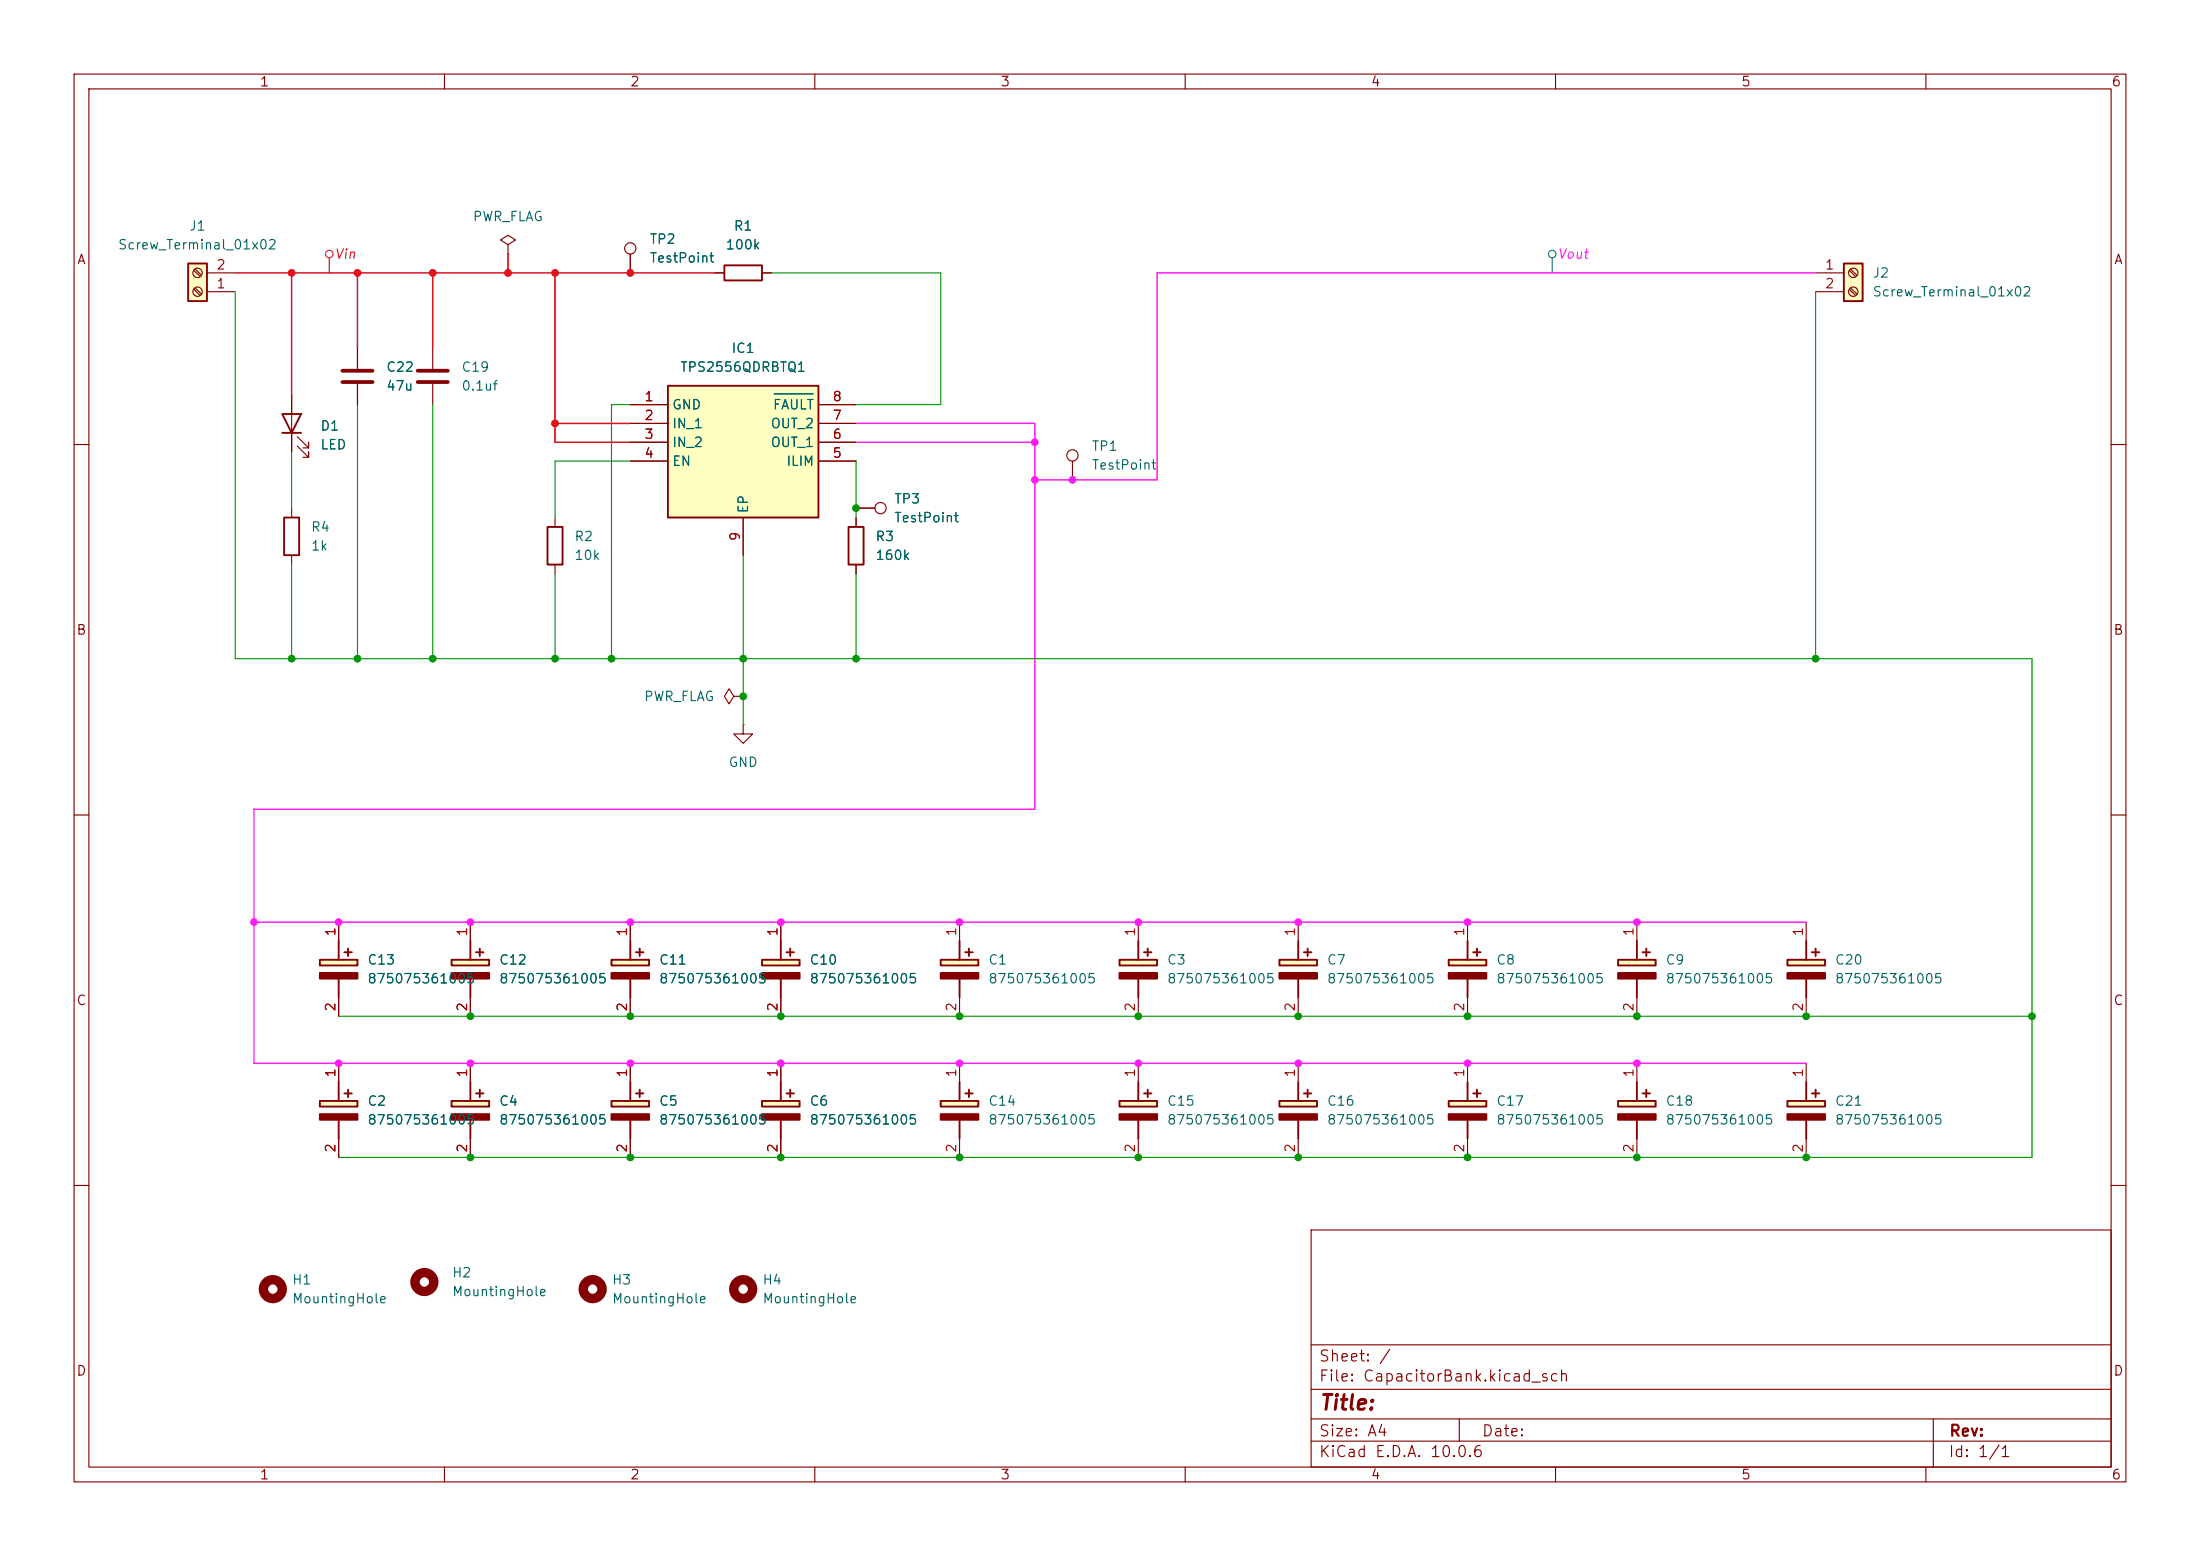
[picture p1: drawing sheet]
<svg xmlns="http://www.w3.org/2000/svg" width="297mm" height="210mm" viewBox="0 0 297 210" stroke-linecap="round" stroke-linejoin="round" font-family="sans-serif">
<g fill="none" stroke="#840000" stroke-width=".15">
<path d="M10 10h277v190h-277zM12 12h273v186h-273zM60 10v2M110 10v2M160 10v2M210 10v2M260 10v2M10 60h2M74.9 69.9v1.2M74.9 76.2v1.3M285 60h2M10 110h2"/>
<path d="M285 110h2M10 160h2M177 166h108v32h-108zM285 160h2M60 198v2M110 198v2M160 198v2M177 194.5h108M177 191.5h108M177 187.5h108M177 181.5h108M197 191.5v3"/>
<path d="M210 198v2M260 198v2M261 191.5v6.5"/>
</g>
<path d="M73.9 71.1h2v5.1h-2z" fill="none" stroke="#840000" stroke-width=".25"/>
<circle cx="80" cy="174" r="1.27" fill="none" stroke="#840000" stroke-width="1.3"/>
<path d="M241.3 129.5h5.1v.8h-5.1z" fill="#ffffc2"/>
<path d="M241.3 129.5h5.1v.8h-5.1zM243.8 127v2.5M243.8 132.1v2.5M244.6 128.5h1M245.1 128v1" fill="none" stroke="#840000" stroke-width=".25"/>
<path d="M241.3 131.3h5.1v.8h-5.1z" fill="#840000" stroke="#840000" stroke-width=".25"/>
<path d="M243.8 124.5v2.5M243.8 134.6v2.6" fill="none" stroke="#840000" stroke-width=".15"/>
<path d="M248.9 35.6h2.6v5h-2.6z" fill="#ffffc2"/>
<path d="M248.9 35.6h2.6v5h-2.6z" fill="none" stroke="#840000" stroke-width=".25"/>
<g fill="none" stroke="#840000" stroke-width=".15">
<path d="M245.1 36.8h3.8M245.1 39.4h3.8M249.7 36.5l.8 .8M249.7 39l.8 .9M249.8 36.3l.9 .9M249.8 38.9l.9 .8"/>
<circle cx="250.2" cy="39.4" r=".63"/>
<circle cx="250.2" cy="36.8" r=".63"/>
</g>
<circle cx="100.3" cy="174" r="1.27" fill="none" stroke="#840000" stroke-width="1.3"/>
<path d="M82.5 148.6h5.1v.8h-5.1z" fill="#ffffc2"/>
<path d="M82.5 148.6h5.1v.8h-5.1zM85.1 146.1v2.5M85.1 151.1v2.6M85.9 147.6h1M86.4 147.1v1" fill="none" stroke="#840000" stroke-width=".25"/>
<path d="M82.5 150.4h5.1v.7h-5.1z" fill="#840000" stroke="#840000" stroke-width=".25"/>
<path d="M85.1 143.5v2.6M85.1 153.7v2.5" fill="none" stroke="#840000" stroke-width=".15"/>
<path d="M102.9 148.6h5v.8h-5z" fill="#ffffc2"/>
<path d="M102.9 148.6h5v.8h-5zM105.4 146.1v2.5M105.4 151.1v2.6M106.2 147.6h1M106.7 147.1v1" fill="none" stroke="#840000" stroke-width=".25"/>
<path d="M102.9 150.4h5v.7h-5z" fill="#840000" stroke="#840000" stroke-width=".25"/>
<path d="M105.4 143.5v2.6M105.4 153.7v2.5" fill="none" stroke="#840000" stroke-width=".15"/>
<path d="M102.9 129.5h5v.8h-5z" fill="#ffffc2"/>
<path d="M102.9 129.5h5v.8h-5zM105.4 127v2.5M105.4 132.1v2.5M106.2 128.5h1M106.7 128v1" fill="none" stroke="#840000" stroke-width=".25"/>
<path d="M102.9 131.3h5v.8h-5z" fill="#840000" stroke="#840000" stroke-width=".25"/>
<path d="M105.4 124.5v2.5M105.4 134.6v2.6" fill="none" stroke="#840000" stroke-width=".15"/>
<path d="M43.2 129.5h5.1v.8h-5.1z" fill="#ffffc2"/>
<path d="M43.2 129.5h5.1v.8h-5.1zM45.7 127v2.5M45.7 132.1v2.5M46.5 128.5h1M47 128v1" fill="none" stroke="#840000" stroke-width=".25"/>
<path d="M43.2 131.3h5.1v.8h-5.1z" fill="#840000" stroke="#840000" stroke-width=".25"/>
<path d="M45.7 124.5v2.5M45.7 134.6v2.6" fill="none" stroke="#840000" stroke-width=".15"/>
<path d="M241.3 148.6h5.1v.8h-5.1z" fill="#ffffc2"/>
<path d="M241.3 148.6h5.1v.8h-5.1zM243.8 146.1v2.5M243.8 151.1v2.6M244.6 147.6h1M245.1 147.1v1" fill="none" stroke="#840000" stroke-width=".25"/>
<path d="M241.3 150.4h5.1v.7h-5.1z" fill="#840000" stroke="#840000" stroke-width=".25"/>
<path d="M243.8 143.5v2.6M243.8 153.7v2.5" fill="none" stroke="#840000" stroke-width=".15"/>
<path d="M43.2 148.6h5.1v.8h-5.1z" fill="#ffffc2"/>
<path d="M43.2 148.6h5.1v.8h-5.1zM45.7 146.1v2.5M45.7 151.1v2.6M46.5 147.6h1M47 147.1v1" fill="none" stroke="#840000" stroke-width=".25"/>
<path d="M43.2 150.4h5.1v.7h-5.1z" fill="#840000" stroke="#840000" stroke-width=".25"/>
<path d="M45.7 143.5v2.6M45.7 153.7v2.5" fill="none" stroke="#840000" stroke-width=".15"/>
<path d="M61 129.5h5v.8h-5z" fill="#ffffc2"/>
<path d="M61 129.5h5v.8h-5zM63.5 127v2.5M63.5 132.1v2.5M64.3 128.5h1M64.8 128v1" fill="none" stroke="#840000" stroke-width=".25"/>
<path d="M61 131.3h5v.8h-5z" fill="#840000" stroke="#840000" stroke-width=".25"/>
<path d="M63.5 124.5v2.5M63.5 134.6v2.6" fill="none" stroke="#840000" stroke-width=".15"/>
<path d="M218.4 129.5h5.1v.8h-5.1z" fill="#ffffc2"/>
<path d="M218.4 129.5h5.1v.8h-5.1zM221 127v2.5M221 132.1v2.5M221.7 128.5h1.1M222.2 128v1" fill="none" stroke="#840000" stroke-width=".25"/>
<path d="M218.4 131.3h5.1v.8h-5.1z" fill="#840000" stroke="#840000" stroke-width=".25"/>
<path d="M221 124.5v2.5M221 134.6v2.6" fill="none" stroke="#840000" stroke-width=".15"/>
<path d="M61 148.6h5v.8h-5z" fill="#ffffc2"/>
<path d="M61 148.6h5v.8h-5zM63.5 146.1v2.5M63.5 151.1v2.6M64.3 147.6h1M64.8 147.1v1" fill="none" stroke="#840000" stroke-width=".25"/>
<path d="M61 150.4h5v.7h-5z" fill="#840000" stroke="#840000" stroke-width=".25"/>
<path d="M63.5 143.5v2.6M63.5 153.7v2.5" fill="none" stroke="#840000" stroke-width=".15"/>
<circle cx="36.8" cy="174" r="1.27" fill="none" stroke="#840000" stroke-width="1.3"/>
<path d="M218.4 148.6h5.1v.8h-5.1z" fill="#ffffc2"/>
<path d="M218.4 148.6h5.1v.8h-5.1zM221 146.1v2.5M221 151.1v2.6M221.7 147.6h1.1M222.2 147.1v1" fill="none" stroke="#840000" stroke-width=".25"/>
<path d="M218.4 150.4h5.1v.7h-5.1z" fill="#840000" stroke="#840000" stroke-width=".25"/>
<path d="M68.6 33l1-.6-1-.6-1 .6 1 .6v1.3M68.6 34.3h.1M221 143.5v2.6M221 153.7v2.5" fill="none" stroke="#840000" stroke-width=".15"/>
<circle cx="57.3" cy="173" r="1.27" fill="none" stroke="#840000" stroke-width="1.3"/>
<path d="M82.5 129.5h5.1v.8h-5.1z" fill="#ffffc2"/>
<path d="M38.1 55.9h2.5l-1.2 2.5zM38.1 58.4h2.5M38.4 69.9h2v5h-2zM82.5 129.5h5.1v.8h-5.1zM85.1 127v2.5M85.1 132.1v2.5M85.9 128.5h1M86.4 128v1" fill="none" stroke="#840000" stroke-width=".25"/>
<path d="M82.5 131.3h5.1v.8h-5.1z" fill="#840000" stroke="#840000" stroke-width=".25"/>
<path d="M39.4 53.3v7.7M40.1 58.9l1.6 1.6v-.8v.8h-.8M48.3 47v2.8M48.3 51.8v2.8M58.4 47v2.8M58.4 51.8v2.8M39.4 68.6v1.3M39.4 74.9v1.3M40.1 60.2l1.6 1.5v-.7v.7h-.8M85.1 124.5v2.5M85.1 134.6v2.6" fill="none" stroke="#840000" stroke-width=".15"/>
<path d="M46.2 50h4.1M46.2 51.6h4.1M56.4 50h4.1M56.4 51.6h4.1" fill="none" stroke="#840000" stroke-width=".51"/>
<path d="M25.4 35.6h2.5v5h-2.5z" fill="#ffffc2"/>
<path d="M25.4 35.6h2.5v5h-2.5zM114.6 71.1h2v5.1h-2z" fill="none" stroke="#840000" stroke-width=".25"/>
<g fill="none" stroke="#840000" stroke-width=".15">
<path d="M26.2 39l.8 .9M26.2 36.5l.8 .8M26.3 38.9l.9 .8M26.3 36.3l.9 .9M27.9 39.4h3.8M27.9 36.8h3.8M115.6 69.9v1.2M115.6 76.2v1.3M115.6 68.6h2.5M99.1 94l-.7-1-.6 1 .6 1 .7-1h1.2M100.3 94h.1M100.3 97.8v1.3h1.3l-1.3 1.2-1.2-1.2h1.2"/>
<path d="M100.3 97.8h.1"/>
<circle cx="26.7" cy="39.4" r=".63"/>
<circle cx="26.7" cy="36.8" r=".63"/>
<circle cx="118.9" cy="68.6" r=".76"/>
</g>
<path d="M127 148.6h5.1v.8h-5.1z" fill="#ffffc2"/>
<path d="M127 148.6h5.1v.8h-5.1zM129.5 146.1v2.5M129.5 151.1v2.6M130.3 147.6h1M130.8 147.1v1" fill="none" stroke="#840000" stroke-width=".25"/>
<path d="M127 150.4h5.1v.7h-5.1z" fill="#840000" stroke="#840000" stroke-width=".25"/>
<path d="M129.5 143.5v2.6M129.5 153.7v2.5" fill="none" stroke="#840000" stroke-width=".15"/>
<path d="M90.2 52.1h20.3v17.8h-20.3z" fill="#ffffc2"/>
<path d="M97.8 35.8h5.1v2h-5.1zM90.2 52.1h20.3v17.8h-20.3z" fill="none" stroke="#840000" stroke-width=".25"/>
<g fill="none" stroke="#840000" stroke-width=".15">
<path d="M85.1 34.3v2.5M96.5 36.8h1.3M102.9 36.8h1.2M85.1 54.6h5.1M85.1 57.2h5.1M85.1 59.7h5.1M110.5 54.6h5.1M110.5 57.2h5.1M110.5 59.7h5.1M85.1 62.2h5.1M100.3 69.9v5M110.5 62.2h5.1"/>
<circle cx="85.1" cy="33.5" r=".76"/>
</g>
<path d="M104.5 53.2h5.3" fill="none" stroke="#006464" stroke-width=".15"/>
<path d="M151.1 148.6h5.1v.8h-5.1z" fill="#ffffc2"/>
<path d="M151.1 148.6h5.1v.8h-5.1zM153.7 146.1v2.5M153.7 151.1v2.6M154.4 147.6h1M154.9 147.1v1" fill="none" stroke="#840000" stroke-width=".25"/>
<path d="M151.1 150.4h5.1v.7h-5.1z" fill="#840000" stroke="#840000" stroke-width=".25"/>
<path d="M153.7 143.5v2.6M153.7 153.7v2.5" fill="none" stroke="#840000" stroke-width=".15"/>
<path d="M151.1 129.5h5.1v.8h-5.1z" fill="#ffffc2"/>
<path d="M151.1 129.5h5.1v.8h-5.1zM153.7 127v2.5M153.7 132.1v2.5M154.4 128.5h1M154.9 128v1" fill="none" stroke="#840000" stroke-width=".25"/>
<path d="M151.1 131.3h5.1v.8h-5.1z" fill="#840000" stroke="#840000" stroke-width=".25"/>
<path d="M153.7 124.5v2.5M153.7 134.6v2.6" fill="none" stroke="#840000" stroke-width=".15"/>
<path d="M127 129.5h5.1v.8h-5.1z" fill="#ffffc2"/>
<path d="M127 129.5h5.1v.8h-5.1zM129.5 127v2.5M129.5 132.1v2.5M130.3 128.5h1M130.8 128v1" fill="none" stroke="#840000" stroke-width=".25"/>
<path d="M127 131.3h5.1v.8h-5.1z" fill="#840000" stroke="#840000" stroke-width=".25"/>
<path d="M129.5 124.5v2.5M129.5 134.6v2.6" fill="none" stroke="#840000" stroke-width=".15"/>
<path d="M195.6 148.6h5.1v.8h-5.1z" fill="#ffffc2"/>
<path d="M195.6 148.6h5.1v.8h-5.1zM198.1 146.1v2.5M198.1 151.1v2.6M198.9 147.6h1M199.4 147.1v1" fill="none" stroke="#840000" stroke-width=".25"/>
<path d="M195.6 150.4h5.1v.7h-5.1z" fill="#840000" stroke="#840000" stroke-width=".25"/>
<path d="M198.1 143.5v2.6M198.1 153.7v2.5" fill="none" stroke="#840000" stroke-width=".15"/>
<path d="M195.6 129.5h5.1v.8h-5.1z" fill="#ffffc2"/>
<path d="M195.6 129.5h5.1v.8h-5.1zM198.1 127v2.5M198.1 132.1v2.5M198.9 128.5h1M199.4 128v1" fill="none" stroke="#840000" stroke-width=".25"/>
<path d="M195.6 131.3h5.1v.8h-5.1z" fill="#840000" stroke="#840000" stroke-width=".25"/>
<path d="M198.1 124.5v2.5M198.1 134.6v2.6" fill="none" stroke="#840000" stroke-width=".15"/>
<path d="M172.7 129.5h5.1v.8h-5.1z" fill="#ffffc2"/>
<path d="M172.7 129.5h5.1v.8h-5.1zM175.3 127v2.5M175.3 132.1v2.5M176 128.5h1M176.5 128v1" fill="none" stroke="#840000" stroke-width=".25"/>
<path d="M172.7 131.3h5.1v.8h-5.1z" fill="#840000" stroke="#840000" stroke-width=".25"/>
<path d="M175.3 124.5v2.5M175.3 134.6v2.6" fill="none" stroke="#840000" stroke-width=".15"/>
<path d="M172.7 148.6h5.1v.8h-5.1z" fill="#ffffc2"/>
<path d="M172.7 148.6h5.1v.8h-5.1zM175.3 146.1v2.5M175.3 151.1v2.6M176 147.6h1M176.5 147.1v1" fill="none" stroke="#840000" stroke-width=".25"/>
<path d="M172.7 150.4h5.1v.7h-5.1z" fill="#840000" stroke="#840000" stroke-width=".25"/>
<g fill="none" stroke="#840000" stroke-width=".15">
<path d="M85.1 34.3v2.5M96.5 36.8h1.3M102.9 36.8h1.2M39.4 53.3v2.6M39.4 58.4v2.6M48.3 47v2.8M48.3 51.8v2.8M85.1 54.6h5.1M85.1 57.2h5.1M85.1 59.7h5.1M110.5 54.6h5.1M110.5 57.2h5.1"/>
<path d="M110.5 59.7h5.1M85.1 62.2h5.1M100.3 69.9v5M110.5 62.2h5.1M115.6 69.9v1.2M115.6 76.2v1.3M115.6 68.6h2.5M144.8 62.2v2.6M45.7 124.5v2.5M45.7 134.6v2.6M63.5 124.5v2.5M63.5 134.6v2.6"/>
<path d="M85.1 124.5v2.5M85.1 134.6v2.6M105.4 124.5v2.5M105.4 134.6v2.6M45.7 143.5v2.6M45.7 153.7v2.5M63.5 143.5v2.6M63.5 153.7v2.5M85.1 143.5v2.6M85.1 153.7v2.5M105.4 143.5v2.6M105.4 153.7v2.5"/>
<path d="M175.3 143.5v2.6M175.3 153.7v2.5"/>
<circle cx="144.8" cy="61.5" r=".76"/>
</g>
<g fill="none" stroke="#484848" stroke-width=".15">
<path d="M209.5 34.8v2"/>
<circle cx="209.6" cy="34.3" r=".51"/>
</g>
<g fill="none" stroke="#ff1c27" stroke-width=".15">
<path d="M44.4 34.8v2"/>
<circle cx="44.5" cy="34.3" r=".51"/>
</g>
<path d="M245.1 36.8h-88.9v28h-16.5M115.6 57.2h24.1v52h-105.4v34.3h209.5M115.6 59.7h24.1M34.3 124.5h209.5" fill="none" stroke="#ff1df7" stroke-width=".2"/>
<g fill="none" stroke="#009600" stroke-width=".15">
<path d="M31.7 39.4v49.5h242.6v67.3h-228.6M104.1 36.8h22.9v17.8h-11.4M245.1 39.4v49.5M48.3 54.6v34.3M58.4 54.6v34.3M85.1 54.6h-2.6v34.3M39.4 61v7.6M39.4 76.2v12.7M74.9 77.5v11.4M85.1 62.2h-10.2v7.7M100.3 74.9v22.9M115.6 62.2v7.7"/>
<path d="M115.6 77.5v11.4M45.7 137.2h228.6"/>
</g>
<path d="M31.7 36.8h64.8M39.4 36.8v16.5M48.3 36.8v10.2M58.4 36.8v10.2M68.6 34.3v2.5M74.9 36.8v22.9h10.2M74.9 57.2h10.2" fill="none" stroke="#ff1418" stroke-width=".2"/>
<path d="M104.5 53.2h5.3" fill="none" stroke="#006464" stroke-width=".15"/>
<g fill="#009600" stroke="#009600" stroke-width=".14">
<circle cx="245.1" cy="88.9" r=".46"/>
<circle cx="198.1" cy="137.2" r=".46"/>
<circle cx="221" cy="137.2" r=".46"/>
<circle cx="243.8" cy="156.2" r=".46"/>
<circle cx="274.3" cy="137.2" r=".46"/>
<circle cx="243.8" cy="137.2" r=".46"/>
<circle cx="221" cy="156.2" r=".46"/>
<circle cx="198.1" cy="156.2" r=".46"/>
<circle cx="105.4" cy="156.2" r=".46"/>
<circle cx="85.1" cy="156.2" r=".46"/>
<circle cx="63.5" cy="137.2" r=".46"/>
<circle cx="85.1" cy="137.2" r=".46"/>
<circle cx="105.4" cy="137.2" r=".46"/>
<circle cx="63.5" cy="156.2" r=".46"/>
<circle cx="58.4" cy="88.9" r=".46"/>
<circle cx="39.4" cy="88.9" r=".46"/>
<circle cx="48.3" cy="88.9" r=".46"/>
<circle cx="74.9" cy="88.9" r=".46"/>
<circle cx="82.5" cy="88.9" r=".46"/>
<circle cx="115.6" cy="68.6" r=".46"/>
<circle cx="100.3" cy="94" r=".46"/>
<circle cx="100.3" cy="88.9" r=".46"/>
<circle cx="115.6" cy="88.9" r=".46"/>
<circle cx="175.3" cy="156.2" r=".46"/>
<circle cx="129.5" cy="137.2" r=".46"/>
<circle cx="153.7" cy="137.2" r=".46"/>
<circle cx="129.5" cy="156.2" r=".46"/>
<circle cx="153.7" cy="156.2" r=".46"/>
<circle cx="175.3" cy="137.2" r=".46"/>
</g>
<g fill="#ff1df7" stroke="#ff1df7" stroke-width=".14">
<circle cx="221" cy="124.5" r=".46"/>
<circle cx="198.1" cy="124.5" r=".46"/>
<circle cx="221" cy="143.5" r=".46"/>
<circle cx="198.1" cy="143.5" r=".46"/>
<circle cx="85.1" cy="143.5" r=".46"/>
<circle cx="63.5" cy="143.5" r=".46"/>
<circle cx="45.7" cy="143.5" r=".46"/>
<circle cx="45.7" cy="124.5" r=".46"/>
<circle cx="34.3" cy="124.5" r=".46"/>
<circle cx="63.5" cy="124.5" r=".46"/>
<circle cx="85.1" cy="124.5" r=".46"/>
<circle cx="105.4" cy="124.5" r=".46"/>
<circle cx="105.4" cy="143.5" r=".46"/>
<circle cx="139.7" cy="64.8" r=".46"/>
<circle cx="144.8" cy="64.8" r=".46"/>
<circle cx="139.7" cy="59.7" r=".46"/>
<circle cx="175.3" cy="143.5" r=".46"/>
<circle cx="129.5" cy="124.5" r=".46"/>
<circle cx="153.7" cy="143.5" r=".46"/>
<circle cx="129.5" cy="143.5" r=".46"/>
<circle cx="153.7" cy="124.5" r=".46"/>
<circle cx="175.3" cy="124.5" r=".46"/>
</g>
<g fill="#ff1418" stroke="#ff1418" stroke-width=".14">
<circle cx="85.1" cy="36.8" r=".46"/>
<circle cx="74.9" cy="57.2" r=".46"/>
<circle cx="48.3" cy="36.8" r=".46"/>
<circle cx="58.4" cy="36.8" r=".46"/>
<circle cx="39.4" cy="36.8" r=".46"/>
<circle cx="74.9" cy="36.8" r=".46"/>
<circle cx="68.6" cy="36.8" r=".46"/>
</g>
<text font-size="2" fill="#840000" x="178" y="190.8">Title:</text>
<g font-size="1.5" fill="#840000">
<text x="178" y="184.1">Sheet: /</text>
<text x="178" y="186.8">File: CapacitorBank.kicad_sch</text>
<text x="178" y="197">KiCad E.D.A. 10.0.6</text>
<text x="178" y="194.2">Size: A4</text>
<text x="200" y="194.2">Date:</text>
<text x="263" y="197">Id: 1/1</text>
<text x="263" y="194.2">Rev:</text>
</g>
<g font-size="1.3" fill="#840000">
<text x="35" y="12">1</text>
<text x="85" y="12">2</text>
<text x="135" y="12">3</text>
<text x="185" y="12">4</text>
<text x="235" y="12">5</text>
<text x="285" y="12">6</text>
<text x="10.3" y="36">A</text>
<text x="285.3" y="36">A</text>
<text x="10.2" y="86">B</text>
<text x="285.2" y="86">B</text>
<text x="10.2" y="136">C</text>
<text x="285.2" y="136">C</text>
<text x="10.2" y="186">D</text>
<text x="285.2" y="186">D</text>
<text x="35" y="200">1</text>
<text x="85" y="200">2</text>
<text x="135" y="200">3</text>
<text x="185" y="200">4</text>
<text x="235" y="200">5</text>
<text x="285" y="200">6</text>
</g>
<g font-size="1.3" fill="#006464">
<text x="15.8" y="34">Screw_Terminal_01x02</text>
<text x="25.5" y="31.4">J1</text>
<text x="63.7" y="30.2">PWR_FLAG</text>
<text x="87.6" y="33.2">TP2</text>
<text x="87.6" y="35.8">TestPoint</text>
<text x="97.9" y="34">100k</text>
<text x="99" y="31.4">R1</text>
<text x="252.7" y="37.8">J2</text>
<text x="252.7" y="40.3">Screw_Terminal_01x02</text>
<text x="98.7" y="48">IC1</text>
<text x="52.1" y="50.5">C22</text>
<text x="52.1" y="53">47u</text>
<text x="62.2" y="50.5">C19</text>
<text x="62.2" y="53">0.1uf</text>
<text x="91.7" y="50.5">TPS2556QDRBTQ1</text>
<text x="43.2" y="58.4">D1</text>
<text x="90.7" y="55.6">GND</text>
<text x="90.7" y="58.1">IN_1</text>
<text x="103.9" y="58.1">OUT_2</text>
<text x="104.3" y="55.6">FAULT</text>
<text x="43.2" y="61">LED</text>
<text x="90.7" y="60.7">IN_2</text>
<text x="90.7" y="63.2">EN</text>
<text x="103.9" y="60.7">OUT_1</text>
<text x="106.1" y="63.2">ILIM</text>
<text x="147.3" y="61.2">TP1</text>
<text x="147.3" y="63.7">TestPoint</text>
<text x="101.3" y="69.4" transform="rotate(-90 101.3 69.4)">EP</text>
<text x="120.6" y="68.3">TP3</text>
<text x="120.6" y="70.8">TestPoint</text>
<text x="41.9" y="72.1">R4</text>
<text x="41.9" y="74.6">1k</text>
<text x="77.5" y="73.4">R2</text>
<text x="77.5" y="75.9">10k</text>
<text x="118.1" y="73.4">R3</text>
<text x="118.1" y="75.9">160k</text>
<text x="86.8" y="94.9">PWR_FLAG</text>
<text x="98.3" y="103.8">GND</text>
<text x="49.5" y="130.5">C13</text>
<text x="67.3" y="130.5">C12</text>
<text x="88.9" y="130.5">C11</text>
<text x="109.2" y="130.5">C10</text>
<text x="133.3" y="130.5">C1</text>
<text x="157.5" y="130.5">C3</text>
<text x="179.1" y="130.5">C7</text>
<text x="201.9" y="130.5">C8</text>
<text x="224.8" y="130.5">C9</text>
<text x="247.6" y="130.5">C20</text>
<text x="49.5" y="133">875075361005</text>
<text x="67.3" y="133">875075361005</text>
<text x="88.9" y="133">875075361005</text>
<text x="109.2" y="133">875075361005</text>
<text x="133.3" y="133">875075361005</text>
<text x="157.5" y="133">875075361005</text>
<text x="179.1" y="133">875075361005</text>
<text x="201.9" y="133">875075361005</text>
<text x="224.8" y="133">875075361005</text>
<text x="247.6" y="133">875075361005</text>
<text x="49.5" y="149.6">C2</text>
<text x="67.3" y="149.6">C4</text>
<text x="88.9" y="149.6">C5</text>
<text x="109.2" y="149.6">C6</text>
<text x="133.3" y="149.6">C14</text>
<text x="157.5" y="149.6">C15</text>
<text x="179.1" y="149.6">C16</text>
<text x="201.9" y="149.6">C17</text>
<text x="224.8" y="149.6">C18</text>
<text x="247.6" y="149.6">C21</text>
<text x="49.5" y="152.1">875075361005</text>
<text x="67.3" y="152.1">875075361005</text>
<text x="88.9" y="152.1">875075361005</text>
<text x="109.2" y="152.1">875075361005</text>
<text x="133.3" y="152.1">875075361005</text>
<text x="157.5" y="152.1">875075361005</text>
<text x="179.1" y="152.1">875075361005</text>
<text x="201.9" y="152.1">875075361005</text>
<text x="224.8" y="152.1">875075361005</text>
<text x="247.6" y="152.1">875075361005</text>
<text x="39.4" y="173.7">H1</text>
<text x="60.9" y="172.7">H2</text>
<text x="82.5" y="173.7">H3</text>
<text x="102.9" y="173.7">H4</text>
<text x="39.4" y="176.2">MountingHole</text>
<text x="60.9" y="175.3">MountingHole</text>
<text x="82.5" y="176.2">MountingHole</text>
<text x="102.9" y="176.2">MountingHole</text>
</g>
<text font-size="1.3" fill="#ff1418" x="45.1" y="35.3">Vin</text>
<text font-size="1.3" fill="#ff1df7" x="210.2" y="35.3">Vout</text>
<g font-size="1.3" fill="#a90000">
<text x="29.1" y="39.2">1</text>
<text x="29.1" y="36.7">2</text>
<text x="246.3" y="36.7">1</text>
<text x="246.3" y="39.2">2</text>
<text x="86.9" y="54.5">1</text>
<text x="86.9" y="57">2</text>
<text x="86.9" y="59.6">3</text>
<text x="112.3" y="59.6">6</text>
<text x="112.3" y="57">7</text>
<text x="112.3" y="54.5">8</text>
<text x="86.9" y="62.1">4</text>
<text x="112.3" y="62.1">5</text>
<text x="100.2" y="73.1" transform="rotate(-90 100.2 73.1)">9</text>
<text x="45.6" y="126.5" transform="rotate(-90 45.6 126.5)">1</text>
<text x="63.4" y="126.5" transform="rotate(-90 63.4 126.5)">1</text>
<text x="85" y="126.5" transform="rotate(-90 85 126.5)">1</text>
<text x="105.3" y="126.5" transform="rotate(-90 105.3 126.5)">1</text>
<text x="129.4" y="126.5" transform="rotate(-90 129.4 126.5)">1</text>
<text x="153.5" y="126.5" transform="rotate(-90 153.5 126.5)">1</text>
<text x="175.1" y="126.5" transform="rotate(-90 175.1 126.5)">1</text>
<text x="198" y="126.5" transform="rotate(-90 198 126.5)">1</text>
<text x="220.8" y="126.5" transform="rotate(-90 220.8 126.5)">1</text>
<text x="243.7" y="126.5" transform="rotate(-90 243.7 126.5)">1</text>
<text x="45.6" y="136.6" transform="rotate(-90 45.6 136.6)">2</text>
<text x="63.4" y="136.6" transform="rotate(-90 63.4 136.6)">2</text>
<text x="85" y="136.6" transform="rotate(-90 85 136.6)">2</text>
<text x="105.3" y="136.6" transform="rotate(-90 105.3 136.6)">2</text>
<text x="129.4" y="136.6" transform="rotate(-90 129.4 136.6)">2</text>
<text x="153.5" y="136.6" transform="rotate(-90 153.5 136.6)">2</text>
<text x="175.1" y="136.6" transform="rotate(-90 175.1 136.6)">2</text>
<text x="198" y="136.6" transform="rotate(-90 198 136.6)">2</text>
<text x="220.8" y="136.6" transform="rotate(-90 220.8 136.6)">2</text>
<text x="243.7" y="136.6" transform="rotate(-90 243.7 136.6)">2</text>
<text x="45.6" y="145.5" transform="rotate(-90 45.6 145.5)">1</text>
<text x="63.4" y="145.5" transform="rotate(-90 63.4 145.5)">1</text>
<text x="85" y="145.5" transform="rotate(-90 85 145.5)">1</text>
<text x="105.3" y="145.5" transform="rotate(-90 105.3 145.5)">1</text>
<text x="129.4" y="145.5" transform="rotate(-90 129.4 145.5)">1</text>
<text x="153.5" y="145.5" transform="rotate(-90 153.5 145.5)">1</text>
<text x="175.1" y="145.5" transform="rotate(-90 175.1 145.5)">1</text>
<text x="198" y="145.5" transform="rotate(-90 198 145.5)">1</text>
<text x="220.8" y="145.5" transform="rotate(-90 220.8 145.5)">1</text>
<text x="243.7" y="145.5" transform="rotate(-90 243.7 145.5)">1</text>
<text x="45.6" y="155.7" transform="rotate(-90 45.6 155.7)">2</text>
<text x="63.4" y="155.7" transform="rotate(-90 63.4 155.7)">2</text>
<text x="85" y="155.7" transform="rotate(-90 85 155.7)">2</text>
<text x="105.3" y="155.7" transform="rotate(-90 105.3 155.7)">2</text>
<text x="129.4" y="155.7" transform="rotate(-90 129.4 155.7)">2</text>
<text x="153.5" y="155.7" transform="rotate(-90 153.5 155.7)">2</text>
<text x="175.1" y="155.7" transform="rotate(-90 175.1 155.7)">2</text>
<text x="198" y="155.7" transform="rotate(-90 198 155.7)">2</text>
<text x="220.8" y="155.7" transform="rotate(-90 220.8 155.7)">2</text>
<text x="243.7" y="155.7" transform="rotate(-90 243.7 155.7)">2</text>
</g>
</svg>
